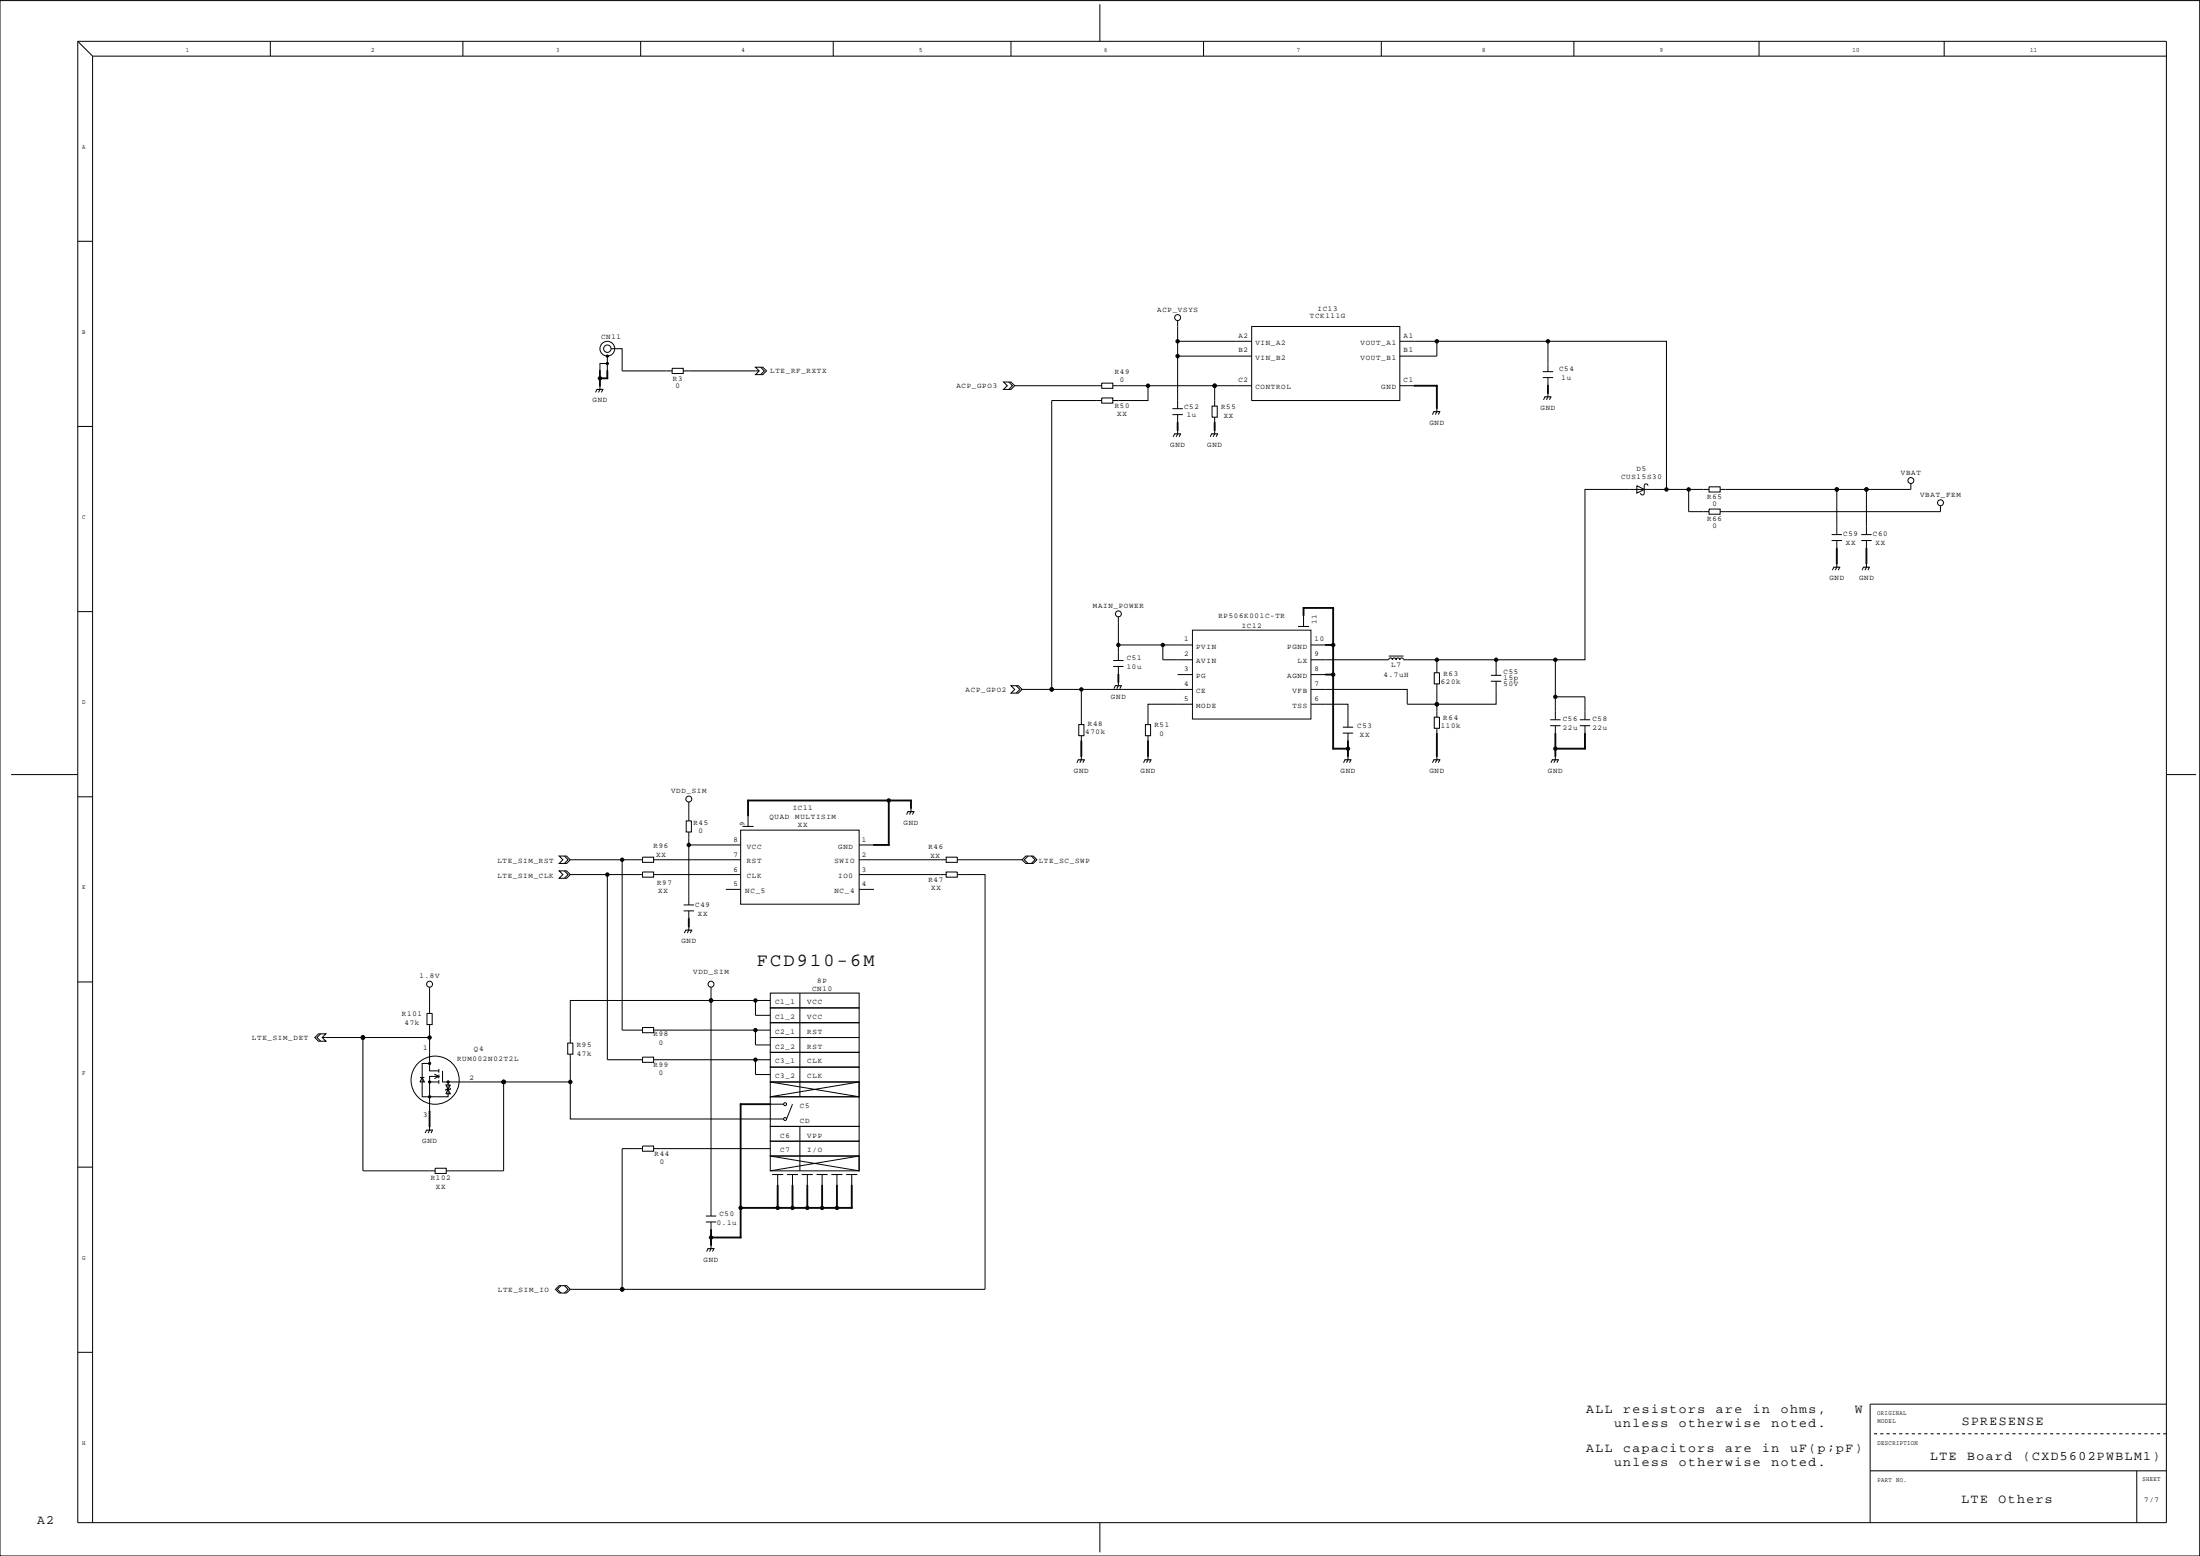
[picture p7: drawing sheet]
<svg xmlns="http://www.w3.org/2000/svg" width="594mm" height="420mm" viewBox="0 0 594 420" stroke-linecap="round" stroke-linejoin="round" font-family="sans-serif">
<g fill="none" stroke="#000" stroke-width=".27">
<path d="M0 .2h594v420h-594zM21 11.2h564v400h-564zM21 11.2l4 4M25 15.2v396M25 15.2h560M73 11.2v4M125 11.2v4M173 11.2v4M225 11.2v4M273 11.2v4M297 1.2v10M325 11.2v4"/>
<path d="M373 11.2v4M425 11.2v4M475 11.2v4M525 11.2v4M21 65.2h4M164 98.2h-2v2M164 96.2v4M165 94.2h3v6h13.5M181.5 99.5h3v1.4h-3zM204 99.2h2l1 1-1 1h-2l1-1zM205.4 99.2l1 1-1 1M318 86.6v9.6"/>
<path d="M318 92.2h20M338 88.2h40v20h-40zM338 96.2h-20v14.2M378 92.2h72v40M388 92.2v4h-10M418 92.2v8.2M21 115.2h4M161.2 105.2l-.4 .8M162 104.2v1l-.4 .8M162.8 105.2l-.4 .8M184.5 100.2h20.5M271 103.2h2l1 1-1 1h-2l1-1z"/>
<path d="M272.4 103.2l1 1-1 1M274 104.2h23.5M297.5 108.2h-13.5v78M297.5 107.5h3v1.4h-3zM297.5 103.5h3v1.4h-3zM300.5 104.2h9.5M316.6 110.4h2.8M316.6 112h2.8M317.2 117.2l-.4 .8M318 116.2v1l-.4 .8M318 112v2.2M318.8 117.2l-.4 .8"/>
<path d="M327.2 117.2l-.4 .8M327.3 109.7h1.4v3h-1.4zM328 116.2v1l-.4 .8M328 104.2v5.5M328 112.7v1.5M328.8 117.2l-.4 .8M338 104.2h-28v4h-9.5M378 104.2h4M387.2 111.2l-.4 .8M388 110.2v1l-.4 .8M388.8 111.2l-.4 .8M416.6 100.4h2.8"/>
<path d="M416.6 102h2.8M417.2 107.2l-.4 .8M418 106.2v1l-.4 .8M418 102v2.2M418.8 107.2l-.4 .8M442 131.2l2 1-2 1zM445 131.2a.5 .5 0 0 0-.5-.5 .5 .5 0 0 0-.5 .5v2a.5 .5 0 0 1-.5 .5 .5 .5 0 0 1-.5-.5M456 132.2v6h5.5M461.5 137.5h3v1.4h-3zM461.5 131.5h3v1.4h-3zM461.5 132.2h-33.5v46h-8M496 132.2v12.2"/>
<path d="M504 132.2v12.2M516 130.6v1.6h-51.5M524 136.6v1.6h-59.5M494.6 144.4h2.8M494.6 146h2.8M495.2 153.2l-.4 .8M496 152.2v1l-.4 .8M496 146v2.2M496.8 153.2l-.4 .8M502.6 146h2.8M502.6 144.4h2.8M503.2 153.2l-.4 .8"/>
<path d="M504 152.2v1l-.4 .8M504 146v2.2M504.8 153.2l-.4 .8M21 165.2h4M300.6 180h2.8M300.6 178.4h2.8M302 166.6v7.6h20M302 174.2v4.2M302 180v2.2M314 174.2v4h8M322 170.2h32v24h-32zM350.5 169.2h3"/>
<path d="M352 166.2v3M354 178.2h21a.5 .5 0 0 1 .5-.5 .5 .5 0 0 1 .5 .5 .5 .5 0 0 1 .5-.5 .5 .5 0 0 1 .5 .5 .5 .5 0 0 1 .5-.5 .5 .5 0 0 1 .5 .5 .5 .5 0 0 1 .5-.5 .5 .5 0 0 1 .5 .5h9v3.5M354 174.2h4M375 177.2h4M388 178.2h32M404 178.2v4.2M420 178.2v16.2M273 185.2h2l1 1-1 1h-2l1-1zM274.4 185.2l1 1-1 1M276 186.2h46M291.3 195.7h1.4v3h-1.4zM292 186.2v9.5"/>
<path d="M292 198.7v1.5M301.2 185.2l-.4 .8M302 184.2v1l-.4 .8M302.8 185.2l-.4 .8M309.3 195.7h1.4v3h-1.4zM310 198.7v1.5M318 182.2h4M322 190.2h-12v5.5M354 190.2h10v6.2M354 182.2h4M362.6 198h2.8M362.6 196.4h2.8"/>
<path d="M364 198v2.2M387.3 181.7h1.4v3h-1.4zM387.3 193.7h1.4v3h-1.4zM388 184.7v9M388 196.7v1.5M402.6 184h2.8M402.6 182.4h2.8M404 184v6.2h-24v-4h-26M418.6 196h2.8M418.6 194.4h2.8M420 188.2h8v6.2M420 196v2.2"/>
<path d="M426.6 194.4h2.8M426.6 196h2.8M428 196v2.2M3 209.2h18M21 215.2h4M186 216.6v5.1M245.2 219.2l-.4 .8M246 218.2v1l-.4 .8M246.8 219.2l-.4 .8M291.2 205.2l-.4 .8M292 204.2v1l-.4 .8M292.8 205.2l-.4 .8"/>
<path d="M309.2 205.2l-.4 .8M310 204.2v1l-.4 .8M310.8 205.2l-.4 .8M363.2 205.2l-.4 .8M364 204.2v1l-.4 .8M364.8 205.2l-.4 .8M387.2 205.2l-.4 .8M388 204.2v1l-.4 .8M388.8 205.2l-.4 .8M419.2 205.2l-.4 .8M420 204.2v1l-.4 .8M420.8 205.2l-.4 .8"/>
<path d="M585 209.2h8M151 235.2h2l1 1-1 1h-2l1-1zM151 231.2h2l1 1-1 1h-2l1-1zM152.4 235.2l1 1-1 1M152.4 231.2l1 1-1 1M154 232.2h19.5M154 236.2h19.5M164 236.2v50h9.5M168 232.2v46h5.5M173.5 231.5h3v1.4h-3zM173.5 235.5h3v1.4h-3zM176.5 232.2h23.5"/>
<path d="M176.5 236.2h23.5M185.3 221.7h1.4v3h-1.4zM186 224.7v19.7M186 228.2h14M200 224.2h32v20h-32zM200.5 223.2h3M202 220.2v3M232 232.2h23.5M232 236.2h23.5M232 228.2h4M255.5 231.5h3v1.4h-3zM255.5 235.5h3v1.4h-3z"/>
<path d="M258.5 236.2h7.5v112h-112M258.5 232.2h17.5M276 232.2l1-1h2l1 1-1 1h-2zM277.6 231.2l-1 1 1 1M278.5 231.2l1 1-1 1M184.6 244.4h2.8M184.6 246h2.8M185.2 251.2l-.4 .8M186 250.2v1l-.4 .8M186 246v2.2M186.8 251.2l-.4 .8M196 240.2h4"/>
<path d="M232 240.2h4M21 265.2h4M86 279.2h2l-1 1 1 1h-2l-1-1zM86.6 279.2l-1 1 1 1M115.3 273.7h1.4v3h-1.4zM116 276.7v12.5h2.5M116 266.6v7.1M173.5 277.5h3v1.4h-3zM176.5 278.2h31.5M192 266.6v61.8M204 270.2v4h4M204 278.2v4h4"/>
<path d="M208 276.2h24v4h-24zM208 272.2h24v4h-24zM208 268.2h24v4h-24zM208 270.2h-54v11.5M216 268.2v28M87 280.2h29M98 280.2v36h19.5M113.4 291h1.2M114 291l.6 1.2h-1.2zM116 287.2h-2v9h7v-4M117.3 290.1l1.2 .6-1.2 .6M118.5 292.2h-2.5v8"/>
<path d="M118.5 288.7v1M118.5 290.2v1M118.5 291.7v1M118.5 290.7h-2.5v1.5M119.5 289.2v3h16.5M120.4 293h1.2l-.6 1.2zM121 294.2l.6 1.2h-1.2zM121.6 293.8v.4h-1.2v.4M136 292.2h18v10h57.6M136 292.2v24h-15.5M153.3 281.7h1.4v3h-1.4zM154 284.7v7.5"/>
<path d="M173.5 285.5h3v1.4h-3zM176.5 286.2h31.5M204 286.2v4h4M208 292.2h24v4h-24zM208 296.2h24v8h-24zM208 288.2h24v4h-24zM208 284.2h24v4h-24zM208 280.2h24v4h-24zM208 292.2l24 4v-4l-24 4M208 298.2h3.6M214 298.2l-1.6 4M21 315.2h4"/>
<path d="M115.2 305.2l-.4 .8M116 304.2v1l-.4 .8M116.8 305.2l-.4 .8M117.5 315.5h3v1.4h-3zM173.5 309.5h3v1.4h-3zM173.5 310.2h-5.5v38M176.5 310.2h31.5M208 312.2h24v4h-24zM208 308.2h24v4h-24zM208 304.2h24v4h-24zM208 312.2l24 4v-4l-24 4M208.5 317.2h3"/>
<path d="M210 317.2v3M212.5 317.2h3M214 317.2v3M216 304.2v12M216.5 317.2h3M218 317.2v3M220.5 317.2h3M222 317.2v3M224.5 317.2h3M226 317.2v3M228.5 317.2h3M230 317.2v3"/>
<path d="M190.6 330h2.8M190.6 328.4h2.8M191.2 337.2l-.4 .8M192 336.2v1l-.4 .8M192 330v2.2M192.8 337.2l-.4 .8M151 347.2h2l1 1-1 1h-2l-1-1zM151.5 347.2l-1 1 1 1M152.4 347.2l1 1-1 1M21 365.2h4M585 379.2h-80v32M505 397.2h80"/>
<path d="M506 387.2h.9M507.7 387.2h.9M509.4 387.2h.9M511.1 387.2h.9M512.8 387.2h.9M514.5 387.2h.9M516.2 387.2h.9M517.9 387.2h.9M519.6 387.2h.9M521.3 387.2h.9M523 387.2h.9M524.7 387.2h.9"/>
<path d="M526.4 387.2h.9M528.1 387.2h.9M529.8 387.2h.9M531.5 387.2h.9M533.2 387.2h.9M534.9 387.2h.9M536.6 387.2h.9M538.3 387.2h.9M540 387.2h.9M541.7 387.2h.9M543.4 387.2h.8M545.1 387.2h.8"/>
<path d="M546.8 387.2h.8M548.5 387.2h.8M550.2 387.2h.8M551.9 387.2h.8M553.6 387.2h.8M555.3 387.2h.8M557 387.2h.8M558.7 387.2h.8M560.4 387.2h.8M562.1 387.2h.8M563.8 387.2h.8M565.5 387.2h.8"/>
<path d="M567.2 387.2h.8M568.9 387.2h.8M570.6 387.2h.8M572.3 387.2h.8M574 387.2h.8M575.7 387.2h.8M577 397.2v14M577.4 387.2h.8M579.1 387.2h.8M580.8 387.2h.8M582.5 387.2h.8M584.2 387.2h.8"/>
<path d="M297 411.2v8"/>
<circle cx="164" cy="96.2" r=".3"/>
<circle cx="164" cy="98.2" r=".3"/>
<circle cx="164" cy="94.2" r="1"/>
<circle cx="164" cy="94.2" r="2"/>
<circle cx="318" cy="85.8" r=".8"/>
<circle cx="516" cy="129.8" r=".8"/>
<circle cx="524" cy="135.8" r=".8"/>
<circle cx="302" cy="165.8" r=".8"/>
<circle cx="186" cy="215.8" r=".8"/>
<circle cx="116" cy="265.8" r=".8"/>
<circle cx="192" cy="265.8" r=".8"/>
<circle cx="116" cy="292.2" r=".3"/>
<circle cx="116" cy="287.2" r=".3"/>
<circle cx="116" cy="296.2" r=".3"/>
<circle cx="117.5" cy="291.7" r="6.5"/>
<circle cx="121" cy="292.2" r=".3"/>
<circle cx="212" cy="298.2" r=".4"/>
<circle cx="212" cy="302.2" r=".4"/>
</g>
<g fill="#000">
<path d="M161.1 105h1.7l.2 .2-.2 .1h-1.6zM161.9 101.9l.4 .3v2l-.3 .2-.2-.2zM161.8 100l.3-.1 .2 .3v2l-.3 .2-.2-.2zM161.8 102l2.2-.1 .3 .3-.3 .2h-2zM163.8 100l.3-.1 .2 .3v2l-.3 .2-.2-.2zM317.1 117.1l1.7-.1 .2 .2-.2 .1h-1.6zM317.8 114l.3-.1 .2 .3v2l-.3 .2-.2-.2zM327.1 117h1.7l.2 .2-.2 .1h-1.6zM327.8 114l.3-.1 .2 .3v2l-.3 .2-.2-.2zM381.8 104l6.2-.1 .2 .3-.2 .2h-6zM387.1 111.1l1.7-.1 .2 .2-.2 .1h-1.6zM387.9 103.9l.3 .3v6l-.2 .2-.2-.2z"/>
<path d="M417.1 107.1l1.7-.1 .2 .2-.2 .1h-1.6zM417.9 103.9l.3 .3v2l-.2 .2-.2-.2zM495.1 153.1l1.7-.1 .2 .2-.2 .1h-1.6zM495.9 147.9l.3 .3v4l-.2 .2-.2-.2zM503.1 153.1l1.7-.1 .1 .2-.1 .1h-1.6zM503.9 147.9l.3 .3v4l-.2 .2-.2-.2zM351.9 163.9l.4 .3v2l-.3 .2-.2-.2zM351.9 163.9h8.1l.2 .3-.2 .2h-8l-.2-.2zM357.8 174l2.2-.1 .2 .3-.2 .2h-2zM359.9 163.9l.3 .3v10l-.2 .2-.2-.2zM359.9 173.9l.3 .3v8l-.2 .2-.2-.2zM301.1 185h1.7l.2 .2-.2 .1h-1.6z"/>
<path d="M301.9 181.9l.4 .3v2l-.3 .2-.2-.2zM357.8 182l2.2-.1 .2 .3-.2 .2h-2zM359.9 181.9l.3 .3v20l-.2 .2-.2-.2zM387.9 197.9l.3 .3v6l-.2 .2-.2-.2zM419.9 197.9l.4 .3v4l-.3 .2-.2-.2zM427.8 198l.2-.1 .3 .3v4l-.3 .2-.2-.2zM201.8 216l.3-.1 .2 .3v4l-.3 .2-.2-.2zM201.9 215.9h38.1l.3 .3-.3 .2h-38l-.2-.2zM239.9 215.9l.4 .3v12l-.3 .2-.2-.2zM239.8 216l6.2-.1 .3 .3-.3 .2h-6zM245.1 219h1.7l.2 .2-.2 .1h-1.6zM245.8 216l.3-.1 .2 .3v2l-.3 .2-.2-.2z"/>
<path d="M291.1 205h1.7l.2 .2-.2 .1h-1.6zM291.8 200l.2-.1 .3 .3v4l-.3 .2-.2-.2zM309.1 205.1l1.7-.1 .2 .2-.2 .1h-1.6zM309.9 199.9l.4 .3v4l-.3 .2-.2-.2zM359.8 202l4.2-.1 .3 .3-.3 .2h-4zM363.1 205h1.7l.1 .2-.1 .1h-1.6zM363.9 199.9l.4 .3v2l-.3 .2-.2-.2zM363.9 201.9l.4 .3v2l-.3 .2-.2-.2zM387.1 205.1l1.7-.1 .2 .2-.2 .1h-1.6zM419.1 205h1.7l.1 .2-.1 .1h-1.6zM419.9 201.9l.4 .3v2l-.3 .2-.2-.2zM419.8 202l8.2-.1 .3 .3-.3 .2h-8z"/>
<path d="M235.9 227.9h4.1l.3 .3-.3 .2h-4l-.2-.2zM185.1 251.1l1.7-.1 .2 .2-.2 .1h-1.6zM185.8 248l.2-.1 .3 .3v2l-.3 .2-.2-.2zM199.9 297.9l.4 .3v28l-.3 .2-.2-.2zM199.8 298l8.2-.1 .3 .3-.3 .2h-8zM115.1 305.1l1.7-.1 .2 .2-.2 .1h-1.6zM115.9 299.9l.4 .3v4l-.3 .2-.2-.2zM191.1 337.1l1.7-.1 .2 .2-.2 .1h-1.6zM191.9 333.9l.4 .3v2l-.3 .2-.2-.2zM191.9 331.9l.4 .3v2l-.3 .2-.2-.2zM191.8 334l8.2-.1 .3 .3-.3 .2h-8zM199.9 325.9l.4 .3v8l-.3 .2-.2-.2z"/>
<path d="M199.8 326l10.2-.1 .3 .3-.3 .2h-10zM209.8 320l.3-.1 .2 .3v6l-.3 .2-.2-.2zM209.9 325.9h4.1l.3 .3-.3 .2h-4l-.2-.1zM213.9 319.9l.4 .3v6l-.3 .2-.2-.2zM213.9 325.9h4.1l.3 .3-.3 .2h-4l-.2-.2zM217.8 320l.3-.1 .2 .3v6l-.3 .2-.2-.2zM217.9 325.9h4.1l.3 .3-.3 .2h-4l-.2-.1zM221.8 320l.3-.1 .2 .3v6l-.3 .2-.2-.2zM221.9 325.9h4.1l.3 .3-.3 .2h-4l-.2-.2zM225.8 320l.3-.1 .2 .3v6l-.3 .2-.2-.2zM225.8 326l4.2-.1 .3 .3-.3 .2h-4zM229.8 320l.3-.1 .2 .3v6l-.3 .2-.2-.2z"/>
<circle cx="164" cy="98.2" r=".3"/>
<circle cx="164" cy="96.2" r=".3"/>
<circle cx="318" cy="96.2" r=".6"/>
<circle cx="318" cy="92.2" r=".6"/>
<circle cx="388" cy="92.2" r=".6"/>
<circle cx="418" cy="92.2" r=".6"/>
<circle cx="162" cy="102.2" r=".6"/>
<circle cx="310" cy="104.2" r=".6"/>
<circle cx="328" cy="104.2" r=".6"/>
<circle cx="450" cy="132.2" r=".6"/>
<circle cx="456" cy="132.2" r=".6"/>
<circle cx="496" cy="132.2" r=".6"/>
<circle cx="504" cy="132.2" r=".6"/>
<circle cx="302" cy="174.2" r=".6"/>
<circle cx="314" cy="174.2" r=".6"/>
<circle cx="360" cy="174.2" r=".6"/>
<circle cx="388" cy="178.2" r=".6"/>
<circle cx="404" cy="178.2" r=".6"/>
<circle cx="420" cy="178.2" r=".6"/>
<circle cx="284" cy="186.2" r=".6"/>
<circle cx="292" cy="186.2" r=".6"/>
<circle cx="360" cy="182.2" r=".6"/>
<circle cx="388" cy="190.2" r=".6"/>
<circle cx="420" cy="188.2" r=".6"/>
<circle cx="240" cy="216.2" r=".6"/>
<circle cx="364" cy="202.2" r=".6"/>
<circle cx="420" cy="202.2" r=".6"/>
<circle cx="164" cy="236.2" r=".6"/>
<circle cx="168" cy="232.2" r=".6"/>
<circle cx="186" cy="228.2" r=".6"/>
<circle cx="192" cy="270.2" r=".6"/>
<circle cx="204" cy="278.2" r=".6"/>
<circle cx="204" cy="270.2" r=".6"/>
<circle cx="98" cy="280.2" r=".6"/>
<circle cx="116" cy="296.2" r=".3"/>
<circle cx="116" cy="287.2" r=".3"/>
<circle cx="116" cy="292.2" r=".3"/>
<circle cx="116" cy="280.2" r=".6"/>
<circle cx="121" cy="292.2" r=".3"/>
<circle cx="136" cy="292.2" r=".6"/>
<circle cx="154" cy="292.2" r=".6"/>
<circle cx="204" cy="286.2" r=".6"/>
<circle cx="192" cy="334.2" r=".6"/>
<circle cx="200" cy="326.2" r=".6"/>
<circle cx="210" cy="326.2" r=".6"/>
<circle cx="214" cy="326.2" r=".6"/>
<circle cx="218" cy="326.2" r=".6"/>
<circle cx="222" cy="326.2" r=".6"/>
<circle cx="226" cy="326.2" r=".6"/>
<circle cx="168" cy="348.2" r=".6"/>
</g>
<text font-size="5" x="204.4" y="260.9">FCD910-6M</text>
<g font-size="3.5">
<text x="428.4" y="381.6">ALL</text>
<text x="438.4" y="381.6">resistors</text>
<text x="463.4" y="381.6">are</text>
<text x="473.4" y="381.6">in</text>
<text x="480.9" y="381.6">ohms,</text>
<text x="500.9" y="381.6">W</text>
<text x="435.9" y="385.3">unless</text>
<text x="453.4" y="385.3">otherwise</text>
<text x="478.4" y="385.3">noted.</text>
<text x="529.7" y="384.9">SPRESENSE</text>
<text x="428.4" y="392.1">ALL</text>
<text x="435.9" y="395.8">unless</text>
<text x="438.4" y="392.1">capacitors</text>
<text x="453.4" y="395.8">otherwise</text>
<text x="465.9" y="392.1">are</text>
<text x="475.9" y="392.1">in</text>
<text x="478.4" y="395.8">noted.</text>
<text x="483.4" y="392.1">uF(p;pF)</text>
<text x="521.2" y="394.2">LTE</text>
<text x="531.2" y="394.2">Board</text>
<text x="546.3" y="394.2">(CXD5602PWBLM1)</text>
<text x="529.7" y="405.9">LTE</text>
<text x="539.7" y="405.9">Others</text>
<text x="10" y="411.4">A2</text>
</g>
<g font-size="2">
<text x="312.5" y="84.2">ACP_VSYS</text>
<text x="353.7" y="85.9">TCK111G</text>
<text x="355.8" y="84.1">IC13</text>
<text x="162.3" y="91.7">CN11</text>
<text x="334.4" y="91.2">A2</text>
<text x="334.4" y="95.2">B2</text>
<text x="339" y="93.2">VIN_A2</text>
<text x="367.4" y="93.2">VOUT_A1</text>
<text x="379" y="91.2">A1</text>
<text x="379" y="95.2">B1</text>
<text x="208" y="100.7">LTE_RF_RXTX</text>
<text x="301" y="101">R49</text>
<text x="339" y="97.2">VIN_B2</text>
<text x="367.4" y="97.2">VOUT_B1</text>
<text x="421" y="100.2">C54</text>
<text x="181.7" y="102.8">R3</text>
<text x="182.4" y="104.7">0</text>
<text x="258.3" y="104.7">ACP_GPO3</text>
<text x="302.4" y="103.2">0</text>
<text x="334.4" y="103.2">C2</text>
<text x="339" y="105.2">CONTROL</text>
<text x="373" y="105.2">GND</text>
<text x="379" y="103.2">C1</text>
<text x="421.7" y="102.5">1u</text>
<text x="160" y="108.7">GND</text>
<text x="301" y="110.1">R50</text>
<text x="301.7" y="112.4">XX</text>
<text x="319.7" y="110.3">C52</text>
<text x="320.4" y="112.6">1u</text>
<text x="329.8" y="110.5">R55</text>
<text x="330.5" y="113">XX</text>
<text x="416" y="110.7">GND</text>
<text x="386" y="114.7">GND</text>
<text x="316" y="120.7">GND</text>
<text x="326" y="120.7">GND</text>
<text x="437.7" y="129.4">CUS15S30</text>
<text x="441.9" y="127.1">D5</text>
<text x="513.3" y="128.2">VBAT</text>
<text x="461" y="134.7">R65</text>
<text x="462.4" y="136.7">0</text>
<text x="518.5" y="134.2">VBAT_FEM</text>
<text x="461" y="140.7">R66</text>
<text x="462.4" y="142.7">0</text>
<text x="497.7" y="144.8">C59</text>
<text x="498.4" y="147.1">XX</text>
<text x="505.8" y="144.8">C60</text>
<text x="506.4" y="147.1">XX</text>
<text x="494" y="156.7">GND</text>
<text x="502" y="156.7">GND</text>
<text x="295.1" y="164.2">MAIN_POWER</text>
<text x="329" y="167">RP506K001C-TR</text>
<text x="319.8" y="173.2">1</text>
<text x="335.3" y="169.7">IC12</text>
<text x="355" y="173.2">10</text>
<text x="355.5" y="168.4" transform="rotate(-90 355.5 168.4)">11</text>
<text x="304.3" y="178.2">C51</text>
<text x="319.8" y="177.2">2</text>
<text x="323" y="175.2">PVIN</text>
<text x="323" y="179.2">AVIN</text>
<text x="347.6" y="175.2">PGND</text>
<text x="350.4" y="179.2">LX</text>
<text x="355" y="177.2">9</text>
<text x="304.3" y="180.5">10u</text>
<text x="319.8" y="181.2">3</text>
<text x="319.8" y="185.2">4</text>
<text x="323" y="183.2">PG</text>
<text x="347.6" y="183.2">AGND</text>
<text x="355" y="185.2">7</text>
<text x="355" y="181.2">8</text>
<text x="373.6" y="182.9">4.7uH</text>
<text x="375.7" y="180.2">L7</text>
<text x="389.1" y="184.7">620k</text>
<text x="389.8" y="182.4">R63</text>
<text x="406" y="182">C55</text>
<text x="406" y="183.6">15p</text>
<text x="406" y="185.2">50V</text>
<text x="260.8" y="187">ACP_GPO2</text>
<text x="300" y="188.7">GND</text>
<text x="319.8" y="189.2">5</text>
<text x="323" y="187.2">CE</text>
<text x="323" y="191.2">MODE</text>
<text x="349" y="191.2">TSS</text>
<text x="349" y="187.2">VFB</text>
<text x="355" y="189.2">6</text>
<text x="293.8" y="196">R48</text>
<text x="311.8" y="196.3">R51</text>
<text x="366.5" y="196.7">C53</text>
<text x="389.1" y="196.6">110k</text>
<text x="389.7" y="194.3">R64</text>
<text x="422" y="194.7">C56</text>
<text x="422" y="197">22u</text>
<text x="430" y="194.7">C58</text>
<text x="430" y="197">22u</text>
<text x="293.1" y="198.3">470k</text>
<text x="313.2" y="198.6">0</text>
<text x="367.2" y="199">XX</text>
<text x="290" y="208.7">GND</text>
<text x="308" y="208.7">GND</text>
<text x="362" y="208.7">GND</text>
<text x="386" y="208.7">GND</text>
<text x="418" y="208.7">GND</text>
<text x="181.2" y="214.2">VDD_SIM</text>
<text x="207.8" y="221.1">QUAD</text>
<text x="214.1" y="218.8">IC11</text>
<text x="214.8" y="221.1">MULTISIM</text>
<text x="187.3" y="222.7">R45</text>
<text x="188.7" y="225">0</text>
<text x="198.1" y="227.4">8</text>
<text x="201" y="223.2" transform="rotate(-90 201 223.2)">9</text>
<text x="215.5" y="223.4">XX</text>
<text x="232.7" y="227.4">1</text>
<text x="244" y="222.7">GND</text>
<text x="134.3" y="233">LTE_SIM_RST</text>
<text x="176.5" y="229">R96</text>
<text x="177.2" y="231.3">XX</text>
<text x="198.1" y="231.4">7</text>
<text x="201.7" y="233.2">RST</text>
<text x="201.7" y="229.2">VCC</text>
<text x="225.3" y="233.2">SWIO</text>
<text x="226.3" y="229.2">GND</text>
<text x="232.7" y="231.4">2</text>
<text x="250.7" y="229.4">R46</text>
<text x="251.2" y="231.7">XX</text>
<text x="280.5" y="233">LTE_SC_SWP</text>
<text x="134.3" y="237">LTE_SIM_CLK</text>
<text x="177.4" y="238.9">R97</text>
<text x="198.1" y="239.4">5</text>
<text x="198.1" y="235.4">6</text>
<text x="201.7" y="237.2">CLK</text>
<text x="226.3" y="237.2">IO0</text>
<text x="232.7" y="235.4">3</text>
<text x="232.7" y="239.4">4</text>
<text x="250.7" y="238.3">R47</text>
<text x="177.8" y="241.2">XX</text>
<text x="187.7" y="244.9">C49</text>
<text x="201.3" y="241.2">NC_5</text>
<text x="225.3" y="241.2">NC_4</text>
<text x="251.5" y="240.4">XX</text>
<text x="188.5" y="247.2">XX</text>
<text x="184" y="254.7">GND</text>
<text x="187.2" y="263.1">VDD_SIM</text>
<text x="113.3" y="264.2">1.8V</text>
<text x="219.3" y="267.7">CN10</text>
<text x="220.7" y="265.3">8P</text>
<text x="108.5" y="274.3">R101</text>
<text x="209.3" y="271.2">C1_1</text>
<text x="209.3" y="275.2">C1_2</text>
<text x="218" y="271.2">VCC</text>
<text x="218" y="275.2">VCC</text>
<text x="68" y="280.7">LTE_SIM_DET</text>
<text x="109.2" y="276.8">47k</text>
<text x="176.5" y="279.8">R98</text>
<text x="209.3" y="279.2">C2_1</text>
<text x="218" y="279.2">RST</text>
<text x="114.3" y="283.7">1</text>
<text x="123.4" y="286.4">RUM002N02T2L</text>
<text x="128" y="283.9">Q4</text>
<text x="155.8" y="282.7">R95</text>
<text x="155.8" y="285">47k</text>
<text x="177.9" y="282.1">0</text>
<text x="209.3" y="283.2">C2_2</text>
<text x="209.3" y="287.2">C3_1</text>
<text x="218" y="283.2">RST</text>
<text x="218" y="287.2">CLK</text>
<text x="126.8" y="291.7">2</text>
<text x="176.5" y="288.1">R99</text>
<text x="177.9" y="290.4">0</text>
<text x="209.3" y="291.2">C3_2</text>
<text x="218" y="291.2">CLK</text>
<text x="216" y="299.2">C5</text>
<text x="114.3" y="301.7">3</text>
<text x="216" y="303.2">CD</text>
<text x="114" y="308.7">GND</text>
<text x="210.7" y="307.2">C6</text>
<text x="210.7" y="311.2">C7</text>
<text x="218" y="307.2">VPP</text>
<text x="218" y="311.2">I/O</text>
<text x="176.8" y="312.1">R44</text>
<text x="178.2" y="314.4">0</text>
<text x="116.3" y="318.7">R102</text>
<text x="117.7" y="321">XX</text>
<text x="194.2" y="328.4">C50</text>
<text x="193.5" y="330.7">0.1u</text>
<text x="190" y="340.7">GND</text>
<text x="134.5" y="348.9">LTE_SIM_IO</text>
<text x="579" y="405.7">7/7</text>
</g>
<g font-size="1.8">
<text x="50.2" y="14.2">1</text>
<text x="100.2" y="14.2">2</text>
<text x="150.2" y="14.2">3</text>
<text x="200.2" y="14.2">4</text>
<text x="248.2" y="14.2">5</text>
<text x="298.2" y="14.2">6</text>
<text x="350.2" y="14.2">7</text>
<text x="400.2" y="14.2">8</text>
<text x="448.2" y="14.2">9</text>
<text x="500.2" y="14.2">10</text>
<text x="548.2" y="14.2">11</text>
<text x="22.2" y="40.2">A</text>
<text x="22.2" y="90.2">B</text>
<text x="22.2" y="140.2">C</text>
<text x="22.2" y="190.2">D</text>
<text x="22.2" y="240.2">E</text>
<text x="22.2" y="290.2">F</text>
<text x="22.2" y="340.2">G</text>
<text x="506.9" y="382.2">ORIGINAL</text>
<text x="507" y="384.2">MODEL</text>
<text x="22.2" y="390.2">H</text>
<text x="507" y="390.2">DESCRIPTION</text>
<text x="507" y="400.2">PART NO.</text>
<text x="578.5" y="400">SHEET</text>
</g>
</svg>
